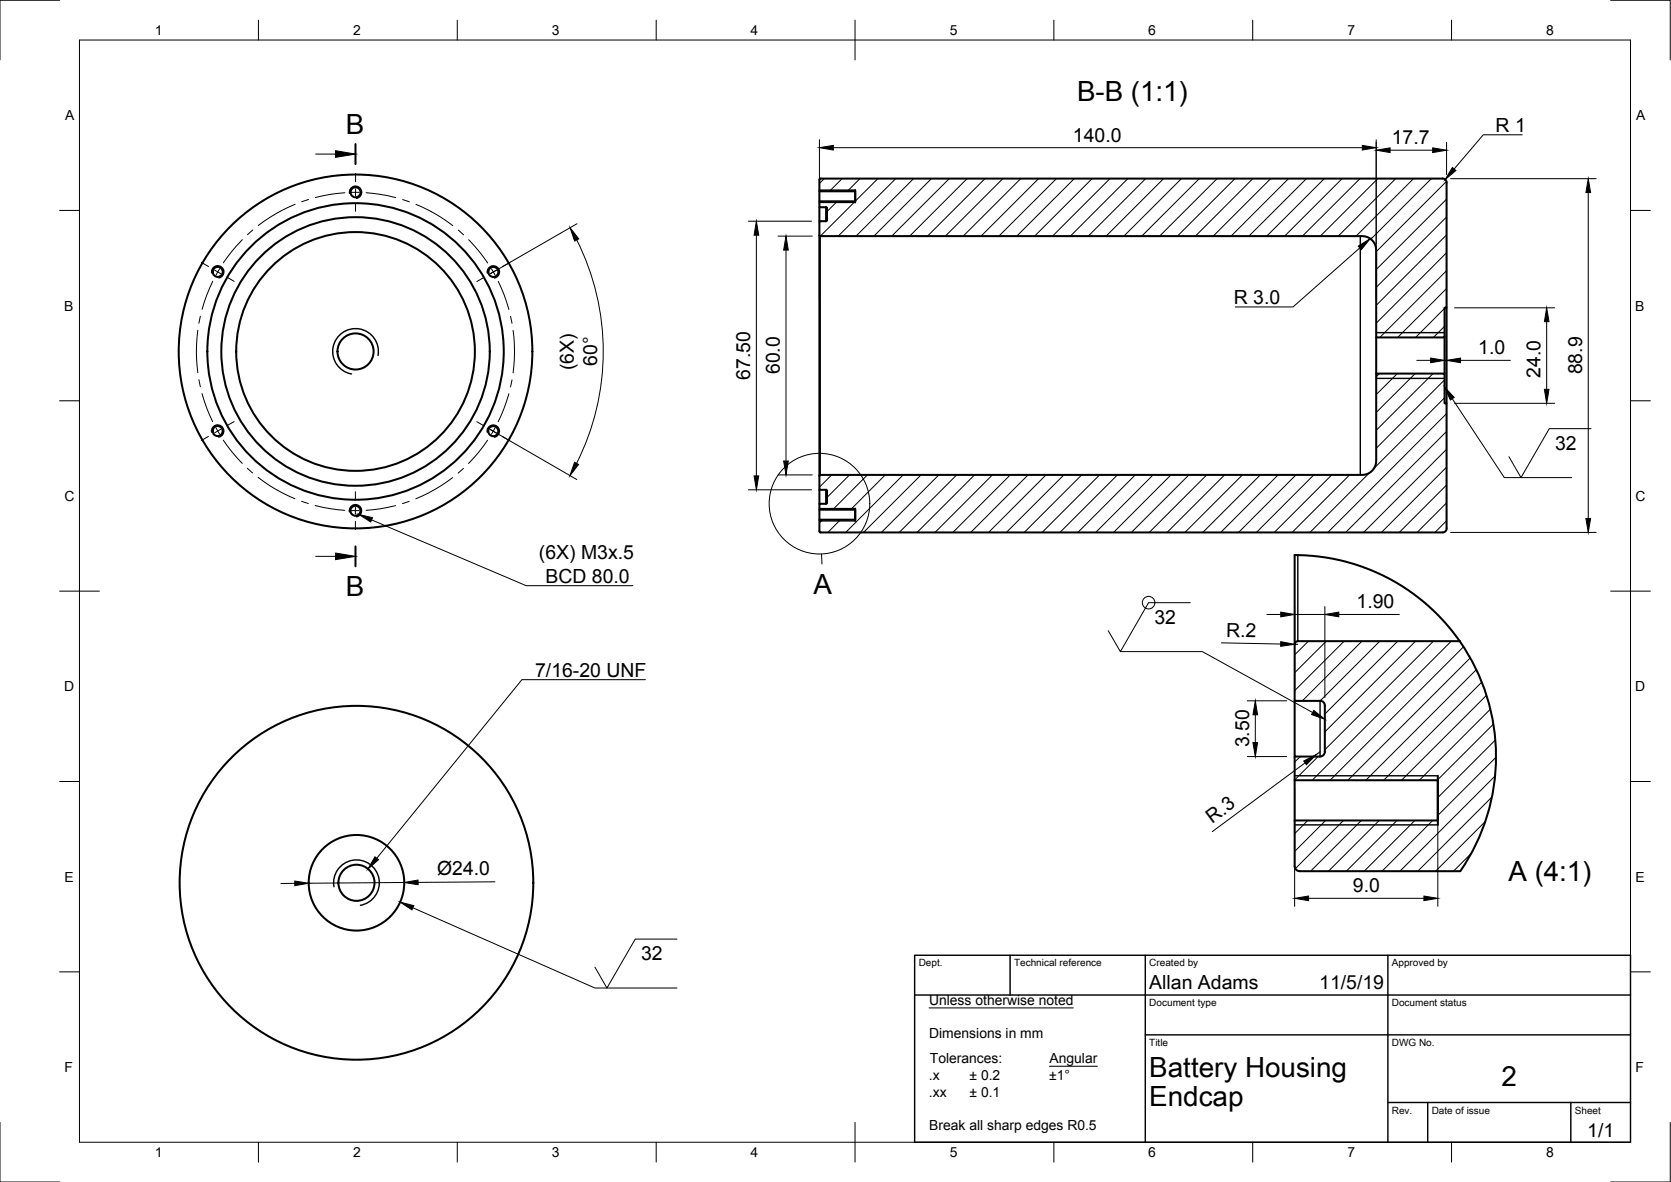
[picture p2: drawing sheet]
<svg xmlns="http://www.w3.org/2000/svg" width="420mm" height="297mm" viewBox="0 0 420 297" stroke-linecap="round" stroke-linejoin="round" font-family="sans-serif">
<g fill="none" stroke="#000" stroke-width=".51">
<path d="M89.4 36.2v5M206 52.1v3.5M206 48.1v2.5M206.3 44.9h156.4M206.3 44.9l-.3 .3v2.9h9v2.5h-9v1.5l1.9 .1v3.1M208 55.3l-.3 .3h-1.7v64M215 47.8v3.1M362.7 44.9a1.01 1.01 0 0 1 1 1M363.7 45.9v31.4h-.5v7.5h-17.2v-22.3l-.2-1-.6-1-.7-.6-1.2-.5-137.1-.1-.2-.2M363.7 77.3v24.1M346 84.8v9.1M363.2 84.8v9.1"/>
<path d="M206 119.5l.2-.2h137l1-.4 1.1-.9 .5-.9 .2-1v-22.2h17.2v7.5h.5v31.4M206 119.6v3.5h1.7l.3 .3-.1 3.1-.2 .1h-1.7v1.5h9v2.5h-9v2.9l.3 .3M89.4 137.3v5M206 128.1v2.5M206 123.1v3.5M206.3 133.8h156.4M215 127.8v3.1M363.7 132.8a1.01 1.01 0 0 1-1 1M325.5 161.9v14.2h6.4a1.2 1.2 0 0 1 1.2 1.2v11.6a1.2 1.2 0 0 1-1.2 1.2M325.5 176.1v14h6.4M367 161.1a50.6 50.6 0 0 1 .2 57.8h-40.5a1.24 1.24 0 0 1-1.2-1.2v-27.6M367 161.1l-3.7-4.7-4.3-4.3-4.7-3.7-5.4-3.2-6.2-2.7-6-1.8-5.7-.9-5.5-.3v22.4"/>
<path d="M367 161.1h-40.7a.79 .79 0 0 0-.8 .8M325.5 196.1h36v10.1h-36M361.5 195v12.3"/>
<circle cx="89.4" cy="48.3" r="1.26"/>
<circle cx="54.7" cy="68.3" r="1.26"/>
<circle cx="124" cy="68.3" r="1.26"/>
<circle cx="89.4" cy="88.3" r="44.5"/>
<circle cx="89.4" cy="88.3" r="33.8"/>
<circle cx="89.4" cy="88.3" r="4.5"/>
<circle cx="89.4" cy="88.3" r="30"/>
<circle cx="89.4" cy="88.3" r="37.3"/>
<circle cx="54.7" cy="108.3" r="1.26"/>
<circle cx="124" cy="108.3" r="1.26"/>
<circle cx="89.4" cy="128.4" r="1.26"/>
<circle cx="89.6" cy="221.8" r="44.5"/>
<circle cx="89.6" cy="221.8" r="4.5"/>
<circle cx="89.6" cy="221.8" r="12"/>
</g>
<g fill="none" stroke="#000" stroke-width=".36">
<path d="M87.9 48.6a1.53 1.53 0 0 1 1.2-1.8 1.53 1.53 0 0 1 1.8 1.3 1.53 1.53 0 0 1-1.2 1.7M206 47.8h9M206 50.9h9M206.2 59.3v60M207.6 52.1v3.5M342 59.3v60M53.2 68.6a1.53 1.53 0 0 1 1.3-1.8 1.53 1.53 0 0 1 1.8 1.3 1.53 1.53 0 0 1-1.3 1.7M122.5 68.6a1.53 1.53 0 0 1 1.3-1.8 1.53 1.53 0 0 1 1.8 1.3 1.53 1.53 0 0 1-1.3 1.8M95.1 89.3a5.7 5.7 0 0 0-4.7-6.6 5.7 5.7 0 0 0-6.7 4.6 5.7 5.7 0 0 0 4.7 6.7M346 95.1h17.2M346 83.6h17.2M53.2 108.6a1.53 1.53 0 0 1 1.3-1.8 1.53 1.53 0 0 1 1.7 1.3 1.53 1.53 0 0 1-1.2 1.7"/>
<path d="M122.5 108.6a1.53 1.53 0 0 1 1.3-1.8 1.53 1.53 0 0 1 1.7 1.3 1.53 1.53 0 0 1-1.2 1.8M87.9 128.6a1.53 1.53 0 0 1 1.2-1.8 1.53 1.53 0 0 1 1.8 1.3 1.53 1.53 0 0 1-1.3 1.8M206 127.8h9M206 130.9h9M207.6 123.1v3.5M326.3 139.5v21.6M331.9 176.1v14M325.5 195h36M325.5 207.3h36M84 222.8a5.7 5.7 0 0 1 4.6-6.6 5.7 5.7 0 0 1 6.7 4.6 5.7 5.7 0 0 1-4.7 6.7M230 240.1h180v46.9h-180zM230 250h180"/>
<path d="M254 240.1v9.9M288 240.1v46.9M349 240.1v46.9M288 260.1h122M349 277.1h61M359 277.1v9.9M395 277.1v9.9"/>
</g>
<g fill="none" stroke="#000" stroke-width=".25">
<path d="M15 .1h-15v15M20 10.1h390v276.9h-390zM65 5.1v5M115 5.1v5M165 5.1v5M215 5.1v10M265 5.1v5M315 5.1v5M365 5.1v5M405 .1h15v15M79.4 38.7h5M206 35.1v40.3"/>
<path d="M209.5 37.1h133M346 35.1v40.3M349.5 37.7h10.7M363.7 35.8v8.1M382.8 33.9h-9.8l-7.4 8.6M15 52.9h5M63.6 57.8l-1.4 1.2M74.2 51.3l-4.8 2.4-4.5 3M77.6 50.1l-1.7 .6M86.7 48.4l-3.6 .4-3.8 .8M88.5 48.3h1.8M89.4 51v2.1"/>
<path d="M89.4 43.6v2.1M89.4 47.5v1.7M92.1 48.4l3.6 .5 3.8 .8M101.2 50.2l1.7 .5M104.6 51.4l4.8 2.3 4.4 3M115.2 57.8l1.4 1.2M145.1 56.2l-21.8 12.6M188.2 55.6h15.8M190.2 59.1v60.5M195.6 59.3h8.6M207.2 44.9l-1.2 1.2M210.5 50.6l-2.6 2.6"/>
<path d="M211.7 44.9l-3.1 3.2M215 50.6l-8.7 8.7M216.2 44.9l-3.2 3.2M220.7 44.9l-5.7 5.7M225.2 44.9l-14.4 14.4M229.7 44.9l-14.5 14.4M234.2 44.9l-14.5 14.4M238.7 44.9l-14.5 14.4M243.2 44.9l-14.5 14.4M247.6 44.9l-14.4 14.4M252.1 44.9l-14.4 14.4M256.6 44.9l-14.4 14.4"/>
<path d="M261.1 44.9l-14.4 14.4M265.6 44.9l-14.4 14.4M270.1 44.9l-14.4 14.4M274.6 44.9l-14.5 14.4M279.1 44.9l-14.5 14.4M283.6 44.9l-14.5 14.4M288.1 44.9l-14.5 14.4M292.6 44.9l-14.5 14.4M297.1 44.9l-14.5 14.4M301.5 44.9l-14.4 14.4M306 44.9l-14.4 14.4M310.5 44.9l-14.4 14.4"/>
<path d="M315 44.9l-14.4 14.4M319.5 44.9l-14.4 14.4M324 44.9l-14.5 14.4M328.5 44.9l-14.5 14.4M333 44.9l-14.5 14.4M337.5 44.9l-14.5 14.4M341.9 44.9l-14.4 14.4M346.4 44.9l-14.4 14.4M350.9 44.9l-14.4 14.4M355.4 44.9l-14.4 14.4M359.9 44.9l-15.2 15.2M363.7 45.6l-17.7 17.7"/>
<path d="M363.7 59l-17.7 17.7M363.7 54.5l-17.7 17.7M363.7 50l-17.7 17.7M364.7 44.9h36.6M399.4 48.4v81.9M410 52.9h5M50.4 79.5l-.4 1.7M50.6 65.9l1.8 1.1M53.5 70.7l-1.5 3.3-1.2 3.7M54 67.9l1.5 .9M55.2 67.5l-.9 1.6M57.1 69.7l1.8 1"/>
<path d="M60.9 60.2l-2.6 2.9-2.1 2.9M117.8 60.2l2.6 2.9 2.2 3M121.7 69.7l-1.8 1M123.6 67.6l.9 1.5M125.3 70.7l1.4 3.4 1.3 3.7M128.2 66l-1.9 1M128.4 79.5l.3 1.8M145 60.3a62.3 62.3 0 0 1 0 56.1M197.6 62.9v53M341.9 62.3l-16.8 14.8h-14.5M363.2 77.5l-7.3 7.3M363.2 79.3v13.3"/>
<path d="M363.7 77l-.3 .4M363.7 72.5l-12.3 12.3M363.7 68l-16.8 16.8M363.7 63.5l-17.7 17.7M363.7 79.3v13.3M365.7 77.4h25.2M49.7 83l-.3 5.3 .3 5.4M50 95.4l.4 1.8M50.8 98.9l1.2 3.7 1.5 3.4M127.9 99l-1.2 3.6-1.4 3.4M128.7 95.5l-.3 1.7M129 83l.4 5.4-.4 5.3"/>
<path d="M346.9 93.9l-.9 .8M351.3 93.9l-5.3 5.3M355.8 93.9l-9.8 9.8M356.2 90.6h3.5M360.3 93.9l-14.3 14.2M363.2 99.9l-17.7 17.8M363.2 95.4l-17.2 17.3M363.2 82l-2.8 2.8M363.2 90.6h.5M367.2 90.6h12.6M388.9 80.8v17M15 100.7h5"/>
<path d="M52.4 109.7l-1.8 1M54.3 107.5l.9 1.6M55.5 107.9l-1.5 .9M56.1 110.6l2.2 2.9 2.6 2.9M58.9 105.9l-1.9 1.1M62.2 117.7l1.3 1.2M64.9 120l4.5 3 4.8 2.3M116.5 117.7l-1.3 1.2M119.9 106l1.8 1M122.6 110.6l-2.2 3-2.6 2.9M123.2 107.9l21.8 12.6M124.5 107.6l-.9 1.5"/>
<path d="M126.3 109.7l1.8 1.1M195.6 119.3h8.6M209.1 119.3l-3.1 3.1M213.6 119.3l-5.7 5.7M218.1 119.3l-8.7 8.8M222.6 119.3l-8.7 8.8M227.1 119.3l-14.5 14.5M231.6 119.3l-14.5 14.5M236.1 119.3l-14.5 14.5M240.6 119.3l-14.5 14.5M245 119.3l-14.4 14.5M249.5 119.3l-14.4 14.5"/>
<path d="M254 119.3l-14.4 14.5M258.5 119.3l-14.4 14.5M263 119.3l-14.4 14.5M267.5 119.3l-14.5 14.5M272 119.3l-14.5 14.5M276.5 119.3l-14.5 14.5M281 119.3l-14.5 14.5M285.5 119.3l-14.5 14.5M289.9 119.3l-14.4 14.5M294.4 119.3l-14.4 14.5M298.9 119.3l-14.4 14.5M303.4 119.3l-14.4 14.5"/>
<path d="M307.9 119.3l-14.4 14.5M312.4 119.3l-14.5 14.5M316.9 119.3l-14.5 14.5M321.4 119.3l-14.5 14.5M325.9 119.3l-14.5 14.5M330.3 119.3l-14.4 14.5M334.9 119.3l-14.5 14.5M339.3 119.3l-14.4 14.5M344.3 118.8l-14.9 15M363.7 117.4l-16.4 16.4M363.7 112.9l-20.8 20.9M363.7 108.4l-25.4 25.4"/>
<path d="M363.7 103.9l-29.8 29.9M365.2 100.2l13 19.8h17M365.7 101.4h25.2M400 107.7h-10.4l-7.2 12.3-3-5.2M410 100.7h5M75.8 126l1.7 .5M79.2 127l3.9 .8 3.6 .5M79.4 139.8h5M88.5 128.3h1.8M89.4 123.6v2.1M89.4 127.5v1.7M89.4 131v2.1"/>
<path d="M93.4 130.6l38.9 16.6h26.8M99.5 127l-3.8 .9-3.7 .4M102.9 126l-1.7 .6M113.8 120l-4.4 3-4.9 2.4M188.2 123.1h15.8M206.4 126.6l-.4 .3M206.6 139.2l.1 2.5M206.8 130.6l-.8 .8M211.3 130.6l-3.1 3.2M363.7 130.9l-2.9 2.9M363.7 126.4l-7.4 7.4M363.7 121.9l-11.9 11.9"/>
<path d="M364.7 133.8h36.6M15 148.6h10M299.3 151.5h-10.5l-7.1 12.3-3-5.3M318.5 154.4h3.5M325.5 152.4v21.7M325.5 154.4h7.6M333.1 152.4v22.9M336.6 154.4h15.3M405 148.6h10M162.3 170.8h-31.1l-36.5 44.9M281.7 163.8h20.6l27.8 15.3M307.1 161.6l14.9 .2"/>
<path d="M313.6 176.1h9.9M315.6 179.6v7M325.5 161.9h.8M329 161.1l-3.5 3.5M333.5 161.1l-8 8M338 161.1l-12.5 12.5M342.5 161.1l-15 15M346.9 161.1l-14.9 15M351.5 161.1l-18.4 18.3M355.9 161.1l-22.8 22.8M360.4 161.1l-27.3 27.3M364.9 161.1l-34.9 35"/>
<path d="M368 162.5l-33.5 33.6M369.7 165.3l-30.8 30.8M371.2 168.3l-27.7 27.8M372.6 171.4l-24.7 24.7M373.8 174.7l-21.4 21.4M374.7 178.2l-17.8 17.9M15 196.4h5M313.6 190.1h9.9M325.5 198.1v29.7M326.9 190.1l-1.4 1.4M328.1 191.7l-23.3 17.3M331.4 190.1l-5.9 5.9"/>
<path d="M331.9 188.9l-.9 .7M361.5 198.1v29.7M375.5 182l-14.1 14.1M375.9 195l-23.9 23.9M376 186l-14.5 14.4M376.2 190.3l-14.7 14.6M410 196.4h5M328.8 206.2l-3.3 3.3M333.3 206.2l-7.8 7.8M337.8 206.2l-12.1 12.1M342.3 206.2l-12.7 12.7M346.8 206.2l-12.7 12.7"/>
<path d="M351.3 206.2l-12.8 12.7M355.8 206.2l-12.8 12.7M360.3 206.2l-12.8 12.7M369.9 214.5l-4.4 4.4M373.4 206.5l-12.4 12.4M375.1 200.3l-18.6 18.6M74.1 222h-3.5M101.6 221.8l-24 .2M103.8 228.1l45.8 20.2h20.6M124.5 221.6l-19.4 .1M170.2 236h-10.5l-7.1 12.3-3-5.3M329 225.7h29"/>
<path d="M15 244.2h5M233.6 253.3h36.3M410 244.2h5M263.9 268h12M0 282.1v14.9h15M65 287v5M115 287v5M165 287v5M215 282.1v9.9M265 287v5M315 287v5M365 287v5"/>
<path d="M420 282.1v14.9h-15"/>
<circle cx="206" cy="126.6" r="12.6"/>
<circle cx="288.8" cy="151.4" r="1.58"/>
</g>
<g fill="#000" stroke="#000" stroke-width=".25">
<path d="M84.4 37.9l5 .8-5 .8zM206 37.1l3.5-.6v1.2zM342.5 36.5l3.5 .6-3.5 .6zM346 37.7l3.5-.5v1.1zM360.2 37.2l3.5 .5-3.5 .6zM190.2 55.6l.6 3.5h-1.2zM365.2 42.1l.9 .7-2.7 2.3zM399.4 44.9l.5 3.5h-1.1zM143.3 57.2l2.2 2.8-1 .6zM197.6 59.3l.6 3.6h-1.2zM341.5 61.9l3-1.9-2.2 2.7zM359.7 90l3.5 .6-3.5 .6z"/>
<path d="M363.7 90.6l3.5-.6v1.2zM388.9 77.4l.6 3.4h-1.2zM388.3 97.8h1.2l-.6 3.6zM144.5 116.2l1 .5-2.2 2.8zM189.6 119.6h1.2l-.6 3.5zM197 115.9h1.2l-.6 3.4zM363.2 97.3l2.5 2.6-1 .6zM84.4 139l5 .8-5 .8zM90.2 129.3l3.5 .8-.5 1.1zM398.8 130.3h1.1l-.5 3.5zM322 153.8l3.5 .6-3.5 .6zM333.1 154.4l3.5-.6v1.2z"/>
<path d="M315.6 176.1l.6 3.5h-1.2zM322 161.3l3.5 .6-3.5 .5zM330.3 178.5l2.8 2.2-3.3-1.1zM315 186.6h1.2l-.6 3.5zM327.8 191.2l3.2-1.6-2.5 2.6zM94.3 215.3l.9 .7-2.7 2.4zM74.1 221.4l3.5 .6-3.5 .6zM100.6 226.7l3.5 .9-.5 1zM101.6 221.8l3.5-.6v1.1zM325.5 225.7l3.5-.5v1.1zM358 225.2l3.5 .5-3.5 .6z"/>
</g>
<g font-size="7">
<text x="270.8" y="25.3">B-B (1:1)</text>
<text x="87" y="33.7">B</text>
<text x="87" y="149.8">B</text>
<text x="204.6" y="149.2">A</text>
<text x="379.3" y="221.4">A (4:1)</text>
<text x="289" y="270.6">Battery Housing</text>
<text x="377.5" y="272.9">2</text>
<text x="289" y="278.1">Endcap</text>
</g>
<g font-size="4.9">
<text x="269.8" y="35.6">140.0</text>
<text x="376.1" y="33.2">R 1</text>
<text x="350" y="36.2">17.7</text>
<text x="310.2" y="76.4">R 3.0</text>
<text x="371.7" y="89">1.0</text>
<text x="144.3" y="93.1" transform="rotate(-90 144.3 93.1)">(6X)</text>
<text x="150.1" y="92" transform="rotate(-90 150.1 92)">60°</text>
<text x="188.6" y="95.4" transform="rotate(-90 188.6 95.4)">67.50</text>
<text x="196.1" y="94.1" transform="rotate(-90 196.1 94.1)">60.0</text>
<text x="387.3" y="95" transform="rotate(-90 387.3 95)">24.0</text>
<text x="397.8" y="94.1" transform="rotate(-90 397.8 94.1)">88.9</text>
<text x="391" y="113">32</text>
<text x="135.5" y="140.6">(6X) M3x.5</text>
<text x="137.1" y="146.5">BCD 80.0</text>
<text x="341.1" y="152.9">1.90</text>
<text x="290.3" y="156.7">32</text>
<text x="308.3" y="160.1" transform="rotate(1 308.3 160.1)">R.2</text>
<text x="134.6" y="170.1">7/16-20 UNF</text>
<text x="314.1" y="187.8" transform="rotate(-90 314.1 187.8)">3.50</text>
<text x="304.8" y="207.1" transform="rotate(-36 304.8 207.1)">R.3</text>
<text x="109.9" y="220">Ø24.0</text>
<text x="340.2" y="224.2">9.0</text>
<text x="161.2" y="241.2">32</text>
<text x="289" y="248.5">Allan Adams</text>
<text x="331.7" y="248.5">11/5/19</text>
<text x="399.1" y="285.7">1/1</text>
</g>
<g font-size="3.5">
<text x="39" y="8.8">1</text>
<text x="88.8" y="8.8">2</text>
<text x="138.8" y="8.8">3</text>
<text x="188.7" y="8.8">4</text>
<text x="238.8" y="8.8">5</text>
<text x="288.7" y="8.8">6</text>
<text x="338.8" y="8.8">7</text>
<text x="388.8" y="8.8">8</text>
<text x="16.4" y="30.2">A</text>
<text x="411.4" y="30.2">A</text>
<text x="16.2" y="78">B</text>
<text x="411.2" y="78">B</text>
<text x="16.2" y="125.9">C</text>
<text x="411.2" y="125.9">C</text>
<text x="16.2" y="173.7">D</text>
<text x="411.2" y="173.7">D</text>
<text x="16.2" y="221.6">E</text>
<text x="411.2" y="221.6">E</text>
<text x="233.6" y="252.5">Unless otherwise noted</text>
<text x="233.6" y="260.9">Dimensions in mm</text>
<text x="16.2" y="269.4">F</text>
<text x="233.8" y="267.2">Tolerances:</text>
<text x="263.9" y="267.2">Angular</text>
<text x="411.2" y="269.4">F</text>
<text x="233.6" y="271.4">.x</text>
<text x="233.6" y="275.6">.xx</text>
<text x="243.8" y="271.4">± 0.2</text>
<text x="243.8" y="275.6">± 0.1</text>
<text x="263.8" y="271.4">±1°</text>
<text x="233.6" y="283.9">Break all sharp edges R0.5</text>
<text x="39" y="290.8">1</text>
<text x="88.8" y="290.8">2</text>
<text x="138.8" y="290.8">3</text>
<text x="188.7" y="290.8">4</text>
<text x="238.8" y="290.8">5</text>
<text x="288.7" y="290.8">6</text>
<text x="338.8" y="290.8">7</text>
<text x="388.8" y="290.8">8</text>
</g>
<g font-size="2.5">
<text x="231" y="242.9">Dept.</text>
<text x="255" y="242.9">Technical reference</text>
<text x="289" y="242.9">Created by</text>
<text x="350" y="242.9">Approved by</text>
<text x="289" y="252.8">Document type</text>
<text x="350" y="252.8">Document status</text>
<text x="289" y="262.9">Title</text>
<text x="350" y="262.9">DWG No.</text>
<text x="350" y="279.9">Rev.</text>
<text x="360" y="279.9">Date of issue</text>
<text x="396" y="279.9">Sheet</text>
</g>
</svg>
